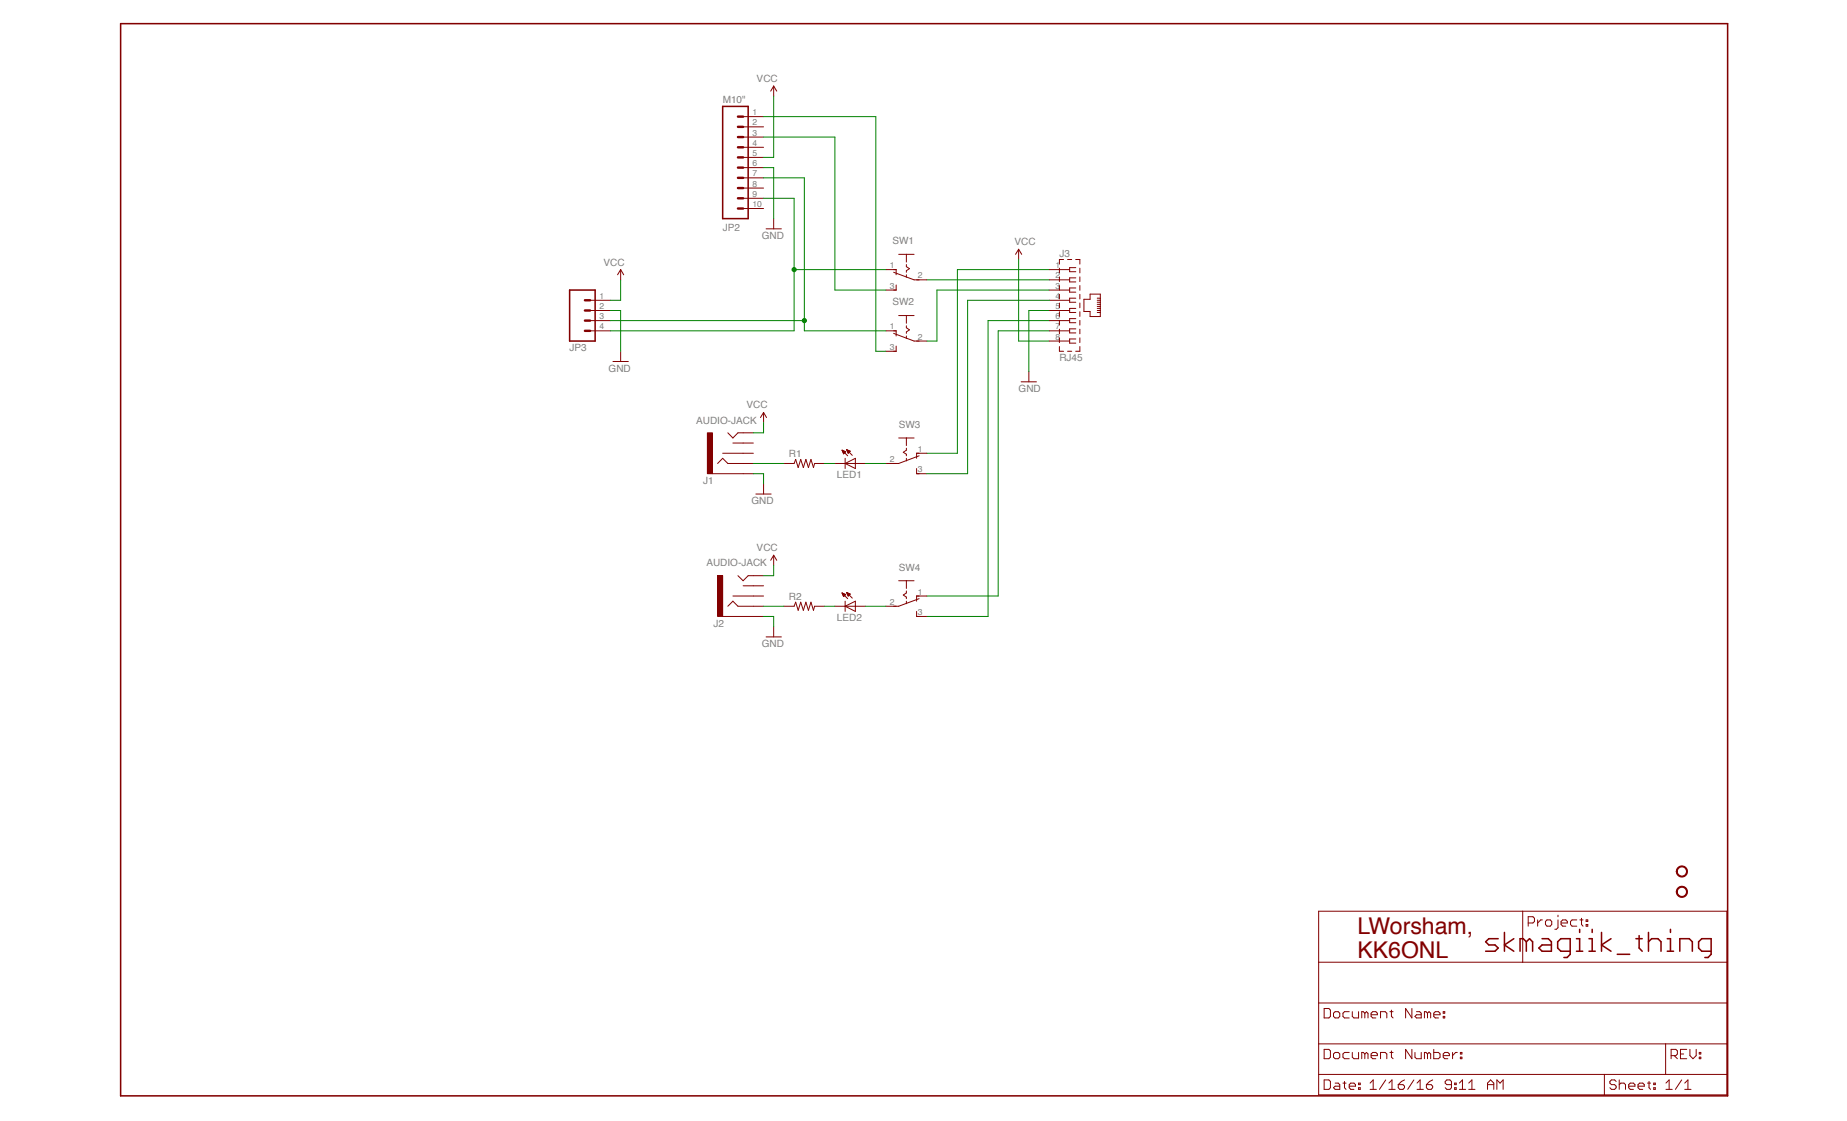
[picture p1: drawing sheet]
<svg xmlns="http://www.w3.org/2000/svg" width="356mm" height="216mm" viewBox="0 0 356 216" stroke-linecap="round" stroke-linejoin="round" font-family="sans-serif">
<g fill="none" stroke="#820000" stroke-width=".3">
<path d="M23.2 4.6h309.4v206.5h-309.4zM289.6 179.6v3.6M304.1 179v.6M306.5 179v.6M308.3 179.6v3.6M317.4 179.6v3.6M321.6 179v.6M288.4 180.8h-1.8l-.6 .6 .6 .6h1.2l.6 .6-.6 .6h-1.8M291.4 180.8l-1.8 1.2 1.8 1.2M293.9 181.4l-.6-.6h-.6v2.4M293.9 181.4v1.8M293.9 181.4l.6-.6 .6 .6v1.8"/>
<path d="M296.9 180.8h1.2l.6 .6v1.8h-1.8l-.6-.6 .6-.6h1.8M302.3 183.2h-1.8l-.6-.6v-1.2l.6-.6h1.8v3l-.6 .6h-.6M303.5 183.2h1.2M303.5 180.8h.6v2.4M305.9 183.2h1.2M305.9 180.8h.6v2.4M310.2 180.8l-1.9 1.2 1.9 1.2M311.4 183.8h2.4M315 180.8h1.2M315.6 180.2v2.4l.6 .6M317.4 181.4l.6-.6h1.2l.6 .6v1.8M321 183.2h1.2"/>
<path d="M321 180.8h.6v2.4M323.4 183.2v-2.4h1.8l.6 .6v1.8M329.4 183.2h-1.8l-.6-.6v-1.2l.6-.6h1.8v3l-.5 .6h-.7"/>
</g>
<g fill="none" stroke="#820000" stroke-width=".19">
<path d="M137.2 91.2h5.9M138.2 89.3l.9-1 1 1h3M139.1 87.3h4M140.1 83.4l1 1 1-1h1M141.1 85.3h2M253.9 175.5h78.6v35.4h-78.6zM293.2 175.5v9.8M294.2 177.8h.9l.3-.3v-.6l-.3-.3h-.9v1.8M296 177.2v1.2M297 177.2h-.4l-.6 .6M297.8 177.2h.7l.3 .3v.6l-.3 .3h-.7l-.3-.3v-.6zM300 177.2v1.5l-.3 .3h-.4"/>
<path d="M300 176.3v.3M300.6 177.8h1.2v-.3l-.3-.3h-.6l-.3 .3v.6l.3 .3h.6M303.6 177.2h-.9l-.3 .3v.6l.3 .3h.9M304.2 177.2h.6M304.5 176.9v1.2l.3 .3M305.4 177.2h.3v.3h-.3zM305.4 178.1h.3v.3h-.3zM253.9 185.3h78.6M253.9 193.2h78.6M254.9 194.2h.9l.3 .3v1.3l-.3 .3h-.9zM256.7 195.1l.4-.3h.5l.3 .3v.7l-.3 .3h-.5l-.4-.3zM259.8 194.8h-.9l-.3 .3v.7l.3 .3h.9"/>
<path d="M260.4 194.8v1l.3 .3h.9v-1.3M262.8 195.1l-.3-.3h-.3v1.3M262.8 195.1v1M262.8 195.1l.3-.3 .3 .3v1M264 195.4h1.2v-.3l-.3-.3h-.6l-.3 .3v.7l.3 .3h.6M265.8 196.1v-1.3h.9l.3 .3v1M267.6 194.8h.6M267.9 194.5v1.3l.3 .3M271.8 194.2v1.9l-1.2-1.9v1.9M272.7 194.8h.6l.3 .3v1h-.9l-.3-.3 .3-.4h.9M274.8 195.1l-.3-.3h-.3v1.3M274.8 195.1v1"/>
<path d="M274.8 195.1l.3-.3 .3 .3v1M276 195.4h1.2v-.3l-.3-.3h-.6l-.3 .3v.7l.3 .3h.6M277.9 195.8h.3v.3h-.3zM277.9 194.8h.3v.3h-.3zM253.9 201h78.6M253.9 206.9h78.6M254.9 202.1h.9l.3 .3v1.2l-.3 .3h-.9zM254.9 208h.9l.3 .3v1.2l-.3 .3h-.9zM256.7 203l.4-.3h.5l.3 .3v.6l-.3 .3h-.5l-.4-.3zM257.1 208.6h.5l.3 .3v.9h-.8l-.4-.3 .4-.3h.8M258.6 208.6h.5M258.9 208.3v1.2l.2 .3"/>
<path d="M259.8 209.2h1.2v-.3l-.3-.3h-.6l-.3 .3v.6l.3 .3h.6M259.8 202.7h-.9l-.3 .3v.6l.3 .3h.9M260.4 202.7v.9l.3 .3h.9v-1.2M261.6 209.5h.3v.3h-.3zM261.6 208.6h.3v.3h-.3zM262.8 203l-.3-.3h-.3v1.2M262.8 203v.9M262.8 203l.3-.3 .3 .3v.9M263.8 209.8h1.2M263.8 208.6l.6-.6v1.8M264 203.3h1.2v-.3l-.3-.3h-.6l-.3 .3v.6l.3 .3h.6M265.8 203.9v-1.2h.9l.3 .3v.9"/>
<path d="M266.8 208l-1.2 1.8M267.4 209.8h1.2M267.4 208.6l.6-.6v1.8M267.6 202.7h.6M267.9 202.4v1.2l.3 .3M269.2 208.9h.9l.3 .3v.3l-.3 .3h-.6l-.3-.3zM270.4 208l-.6 .3-.6 .6M271.8 202.1v1.8l-1.2-1.8v1.8M272.2 208l-1.2 1.8M272.4 202.7v.9l.3 .3h.9v-1.2M272.8 209.8h1.2M272.8 208.6l.6-.6v1.8"/>
<path d="M274.6 208.9h.9l.3 .3v.3l-.3 .3h-.6l-.3-.3zM274.8 203l-.3-.3h-.3v1.2M274.8 203v.9M274.8 203l.3-.3 .3 .3v.9M275.8 208l-.6 .3-.6 .6M276 202.1v1.8h.9l.3-.3v-.6l-.3-.3h-.9M277.9 203.3h1.1v-.3l-.3-.3h-.5l-.3 .3v.6l.3 .3h.5M279.4 208.9h-.8l-.4-.3v-.3l.4-.3h.6l.2 .3v1.2l-.2 .3h-.6l-.4-.3M279.7 202.7v1.2M280.1 209.5h.3v.3h-.3zM280.1 208.6h.3v.3h-.3zM280.6 202.7h-.3l-.6 .6"/>
<path d="M281 209.8h1.2M281 208.6l.6-.6v1.8M281.2 203.6h.3v.3h-.3zM281.2 202.7h.3v.3h-.3zM282.8 209.8h1.2M282.8 208.6l.6-.6v1.8M286.4 208.9h1.2M286.4 209.8v-1.2l.6-.6 .6 .6v1.2M288.2 209.8v-1.8l.6 .6 .6-.6v1.8M308.9 206.9v4M311.2 208.3l-.3-.3h-.7l-.3 .3v.3l.3 .3h.7l.3 .3v.3l-.3 .3h-.7l-.3-.3M311.7 208.9l.4-.3h.6l.3 .3v.9"/>
<path d="M311.7 208v1.8M313.6 209.2h1.2v-.3l-.3-.3h-.6l-.3 .3v.6l.3 .3h.6M315.4 209.2h1.2v-.3l-.3-.3h-.6l-.3 .3v.6l.3 .3h.6M317.2 208.6h.6M317.5 208.3v1.2l.3 .3M318.4 209.5h.3v.3h-.3zM318.4 208.6h.3v.3h-.3zM320.7 201v5.9M320.7 209.8h1.3M320.7 208.6l.7-.6v1.8M321.7 203.3h.9l.3-.3v-.6l-.3-.3h-.9v1.8M322.3 203.3l.6 .6"/>
<path d="M323.5 203h.7M323.8 208l-1.2 1.8M324.4 209.8h1.2M324.4 208.6l.6-.6v1.8M324.7 202.1h-1.2v1.8h1.2M325.4 202.1v1.2l.6 .6 .6-.6v-1.2M327.2 203.6h.3v.3h-.3zM327.2 202.7h.3v.3h-.3z"/>
</g>
<path d="M136.2 83.4h1v7.8h-1z" fill="#820000"/>
<path d="M136.2 83.4h1v7.8h-1zM143.1 89.3h1.9M143.1 83.4h1.9M143.1 91.2h1.9M143.1 87.3h1.9M143.1 85.3h1.9M139.1 118.7h5.9M140.1 116.8l1-1 1 1h2.9M141.1 114.8h3.9M142.1 110.9l1 .9 .9-.9h1M143.1 112.8h1.9" fill="none" stroke="#820000" stroke-width=".19"/>
<path d="M138.2 110.8h.9v7.9h-.9z" fill="#820000"/>
<g fill="none" stroke="#820000" stroke-width=".19">
<path d="M170.6 51.9h1.9v1M172 52.4l4 1.5h2.4M172.5 54.9v1h-1.9M173 49h3M174.5 49v1.5M174.5 51v.4l.6 .3-.6 .4v.3M174.5 52.9v.5M196.1 48l.6 1M196.1 48l-.6 1M196.1 48v2M147 79.4v2M147 79.4l-.6 1"/>
<path d="M147 79.4l.6 1M170.6 63.7h1.9v1M172 64.2l4 1.5h2.4M172.5 66.7v1h-1.9M173 60.8h3M174.5 60.8v1.5M174.5 62.7v.4l.6 .4-.6 .4v.3M174.5 64.7v.5M196.6 73.5h2.9M198.1 71.6v1.9M145.5 95.1h3M147 93.2v1.9"/>
<path d="M160.7 89.3h6M162.1 86.7l1.1 1.1M162.1 86.7l.7 .3-.4 .4zM162.2 86.8h.1M162.2 86.9h.3M162.2 87h.5M162.3 87h.5M162.3 87.1h.4M162.4 87.2h.2M162.4 87.3h.1M162.4 87.4h.1M162.7 89.3l2-1v1.9z"/>
<path d="M162.7 88.3v1.9M163 86.6l1.1 1.1M163 86.6l.7 .3-.4 .4zM163 86.6h.1M163.1 86.7h.1M163.1 86.8h.3M163.1 86.9h.5M163.2 87h.4M163.2 87.1h.3M163.3 87.2h.1M173 84.4h3M174.5 84.4v1.4"/>
<path d="M174.5 86.3v.4l-.6 .4 .6 .4v.3M174.5 88.3v.5M176.5 90.2v1h1.9M177 87.8l-4 1.5h-2.4M178.4 87.3h-1.9v1M138.2 110.9h.9v7.8h-.9zM145 116.8h2M145 110.9h2M145 118.7h2M145 114.8h2M145 112.8h2M149 106.9v2"/>
<path d="M149 106.9l-.6 1M149 106.9l.5 1M160.7 116.8h6M162.1 114.2l1.1 1.1M162.1 114.2l.7 .3-.4 .4zM162.1 114.3h.1M162.2 114.3h.2M162.2 114.4h.4M162.2 114.5h.6M162.3 114.6h.4M162.3 114.7h.3M162.4 114.8h.1"/>
<path d="M162.4 114.9h.1M162.7 115.8v2M162.7 116.8l2-1v2zM163 114.1l1.1 1.1M163 114.1l.7 .3-.4 .4zM163 114.2h.2M163.1 114.3h.2M163.1 114.3h.5M163.1 114.4h.6M163.2 114.5h.4M163.2 114.6h.3M163.3 114.7h.1"/>
<path d="M163.3 114.8h.1M173 111.8h3M174.5 111.8v1.5M174.5 113.8v.4l-.6 .4 .6 .4v.3M174.5 115.8v.5M176.5 117.8v.9h1.9M177 115.3l-4 1.5h-2.4M178.4 114.8h-1.9v1M147.5 122.7h2.9M149 120.7v2"/>
</g>
<path d="M323.1 167a1.08 1.08 0 0 1 1.7 .4 1.08 1.08 0 0 1-.8 1.5 1.08 1.08 0 0 1-1.3-1.1h.2a.88 .88 0 0 1 1.3-.8 .88 .88 0 0 1 .2 1.5 .88 .88 0 0 1-1.4-.4l-.1-.3h-.2z" fill-rule="evenodd" fill="#820000"/>
<path d="M323.1 167a1.08 1.08 0 0 1 1.7 .4 1.08 1.08 0 0 1-.7 1.5 1.08 1.08 0 0 1-1.4-1.1h.2a.88 .88 0 0 1 1.3-.8 .88 .88 0 0 1 .2 1.5 .88 .88 0 0 1-1.4-.4l-.1-.3h-.2z" fill="none" stroke="#820000" stroke-width=".19"/>
<path d="M323.1 170.9a1.08 1.08 0 0 1 1.7 .4 1.08 1.08 0 0 1-.7 1.5 1.08 1.08 0 0 1-1.4-1h.2a.88 .88 0 0 1 1.3-.9 .88 .88 0 0 1 .2 1.5 .88 .88 0 0 1-1.4-.4l-.1-.2h-.2l.1-.4z" fill-rule="evenodd" fill="#820000"/>
<g fill="none" stroke="#820000" stroke-width=".19">
<path d="M149 16.6l-.6 1M149 16.6l.5 1M149 16.6v1.9M143.1 22.5h3.9M143.1 24.4h3.9M143.1 26.4h3.9M143.1 28.4h3.9M143.1 30.3h3.9M143.1 32.3h3.9M143.1 34.3h3.9M143.1 36.2h3.9M143.1 38.2h3.9"/>
<path d="M113.6 57.8h3.9M113.6 59.8h3.9M119.5 51.9l-.6 1M119.5 51.9l.6 1M119.5 51.9v2M143.1 40.2h3.9M147.5 44.1h2.9M149 42.1v2M202 57.8h3.9M202 59.8h3.9M202 51.9h3.9M202 53.9h3.9"/>
<path d="M202 55.9h3.9M204 51.7v.9M204 53.3v.9M204 55v.9M204 56.7v.9M204 58.4v.9M204.8 50h-.8v.9M205.5 50h.8M207.1 50h.8v.9M207.1 51.5h-1.2v.8h1.2M207.1 53.5h-1.2v.8h1.2M207.1 55.5h-1.2v.8h1.2"/>
<path d="M207.1 57.4h-1.2v.8h1.2M207.1 59.4h-1.2v.8h1.2M207.9 51.7v.9M207.9 53.3v.9M207.9 55v.9M207.9 56.7v.9M207.9 58.4v.9M208.7 57.6h1.2v-1h1.9v4.4h-1.9v-1h-1.2zM211.2 57.8h.6M211.2 59.8h.6M211.2 57.4h.6M211.2 58.2h.6"/>
<path d="M211.2 59.4h.6M211.2 59h.6M211.2 58.6h.6M113.6 61.7h3.9M113.6 63.7h3.9M118 69.6h3M119.5 67.7v1.9M202 61.7h3.9M202 63.7h3.9M202 65.7h3.9M204 66.7v1h.8M204 60v.9"/>
<path d="M204 61.7v.9M204 63.4v.9M204 65.1v.9M205.5 67.7h.8M207.1 61.4h-1.2v.8h1.2M207.1 63.3h-1.2v.8h1.2M207.1 65.3h-1.2v.8h1.2M207.9 66.7v1h-.8M207.9 60v.9M207.9 61.7v.9M207.9 63.4v.9M207.9 65.1v.9"/>
<path d="M211.2 60.2h.6M150.9 89.3h2l.3-.8 .5 1.5 .5-1.5 .5 1.5 .5-1.5 .4 1.5 .5-1.5 .5 1.5 .2-.7h2M150.9 116.8h2l.3-.8 .5 1.5 .5-1.5 .5 1.5 .5-1.5 .4 1.5 .5-1.5 .5 1.5 .2-.7h2M323.1 170.9a1.08 1.08 0 0 1 1.7 .4 1.08 1.08 0 0 1-.7 1.5 1.08 1.08 0 0 1-1.4-1h.2a.88 .88 0 0 1 1.3-.9 .88 .88 0 0 1 .2 1.5 .88 .88 0 0 1-1.4-.4l-.1-.2h-.2l.1-.3z"/>
</g>
<path d="M139.1 20.5h4.9v21.6h-4.9zM109.7 55.9h4.9v9.8h-4.9z" fill="none" stroke="#820000" stroke-width=".3"/>
<g fill="none" stroke="#820000" stroke-width=".47">
<path d="M142.1 26.4h1M142.1 24.4h1M142.1 22.5h1M142.1 30.3h1M142.1 28.4h1M142.1 32.3h1M142.1 34.3h1M142.1 36.2h1M142.1 38.2h1M112.6 59.8h1M112.6 57.8h1M142.1 40.2h1"/>
<path d="M112.6 61.7h1M112.6 63.7h1"/>
</g>
<g fill="none" stroke="#008100" stroke-width=".19">
<path d="M149 18.5v11.8h-2M147 32.3h2v9.8M147 34.3h7.9v29.4h15.7M117.5 59.8h2v7.9M119.5 53.9v3.9h-2M178.4 53.9h23.6M196.1 50v15.7h5.9M202 57.8h-15.7v33.4h-7.9M202 59.8h-3.9v11.8M202 55.9h-21.6v9.8h-2M202 51.9h-17.7v35.4h-5.9M117.5 61.7h37.4"/>
<path d="M202 61.7h-11.8v57h-11.8M202 63.7h-9.8v51.1h-13.8M145 91.2h2v2M145 89.3h5.9M147 81.4v2h-2M166.7 89.3h3.9M147 118.7h2v2M147 116.8h3.9M149 108.9v2h-2M166.7 116.8h3.9"/>
</g>
<circle cx="154.9" cy="61.7" r=".4" fill="#008100"/>
<g fill="none" stroke="#008100" stroke-width=".19">
<path d="M147 22.5h21.6v45.2h2M147 38.2h5.9v25.5h-35.4M152.9 51.9h17.7"/>
<circle cx="154.9" cy="61.7" r=".4"/>
</g>
<circle cx="152.9" cy="51.9" r=".4" fill="#008100"/>
<g fill="none" stroke="#008100" stroke-width=".19">
<path d="M147 26.4h13.7v29.5h9.9M158.8 89.3h1.9M158.8 116.8h1.9"/>
<circle cx="152.9" cy="51.9" r=".4"/>
</g>
<g font-size="4.4" fill="#820000">
<text x="261.3" y="179.8">LWorsham,</text>
<text x="261.3" y="184.5">KK6ONL</text>
</g>
<g font-size="1.9" fill="#808080">
<text x="145.7" y="15.8">VCC</text>
<text x="139.1" y="19.9">M10&quot;</text>
<text x="139.1" y="44.5">JP2</text>
<text x="146.6" y="46">GND</text>
<text x="171.8" y="47">SW1</text>
<text x="195.3" y="47.2">VCC</text>
<text x="116.2" y="51.1">VCC</text>
<text x="204" y="49.6">J3</text>
<text x="171.8" y="58.8">SW2</text>
<text x="109.7" y="67.6">JP3</text>
<text x="117.2" y="71.6">GND</text>
<text x="204" y="69.6">RJ45</text>
<text x="196.1" y="75.5">GND</text>
<text x="134" y="81.6">AUDIO-JACK</text>
<text x="143.7" y="78.6">VCC</text>
<text x="173" y="82.4">SW3</text>
<text x="151.9" y="88.1">R1</text>
<text x="135.4" y="93.2">J1</text>
<text x="161.1" y="92">LED1</text>
<text x="144.7" y="97.1">GND</text>
<text x="145.7" y="106.1">VCC</text>
<text x="136" y="109.1">AUDIO-JACK</text>
<text x="173" y="109.9">SW4</text>
<text x="151.9" y="115.6">R2</text>
<text x="161.1" y="119.5">LED2</text>
<text x="137.4" y="120.7">J2</text>
<text x="146.6" y="124.6">GND</text>
</g>
<g font-size="1.7" fill="#808080">
<text x="144.9" y="22.2">1</text>
<text x="144.9" y="24.2">2</text>
<text x="144.9" y="26.1">3</text>
<text x="144.9" y="28.1">4</text>
<text x="144.9" y="30">5</text>
<text x="144.9" y="32">6</text>
<text x="144.9" y="34">7</text>
<text x="144.9" y="35.9">8</text>
<text x="144.9" y="37.9">9</text>
<text x="144.9" y="39.9">10</text>
<text x="171.3" y="51.7">1</text>
<text x="176.7" y="53.6">2</text>
<text x="203.2" y="51.7">1</text>
<text x="203.2" y="53.6">2</text>
<text x="115.4" y="57.5">1</text>
<text x="115.4" y="59.5">2</text>
<text x="171.3" y="55.6">3</text>
<text x="203.2" y="55.6">3</text>
<text x="203.2" y="57.5">4</text>
<text x="203.2" y="59.5">5</text>
<text x="115.4" y="61.5">3</text>
<text x="115.4" y="63.4">4</text>
<text x="171.3" y="63.4">1</text>
<text x="176.7" y="65.4">2</text>
<text x="203.2" y="61.5">6</text>
<text x="203.2" y="63.4">7</text>
<text x="203.2" y="65.4">8</text>
<text x="171.3" y="67.4">3</text>
<text x="171.3" y="89">2</text>
<text x="176.7" y="87">1</text>
<text x="176.7" y="90.9">3</text>
<text x="171.3" y="116.5">2</text>
<text x="176.7" y="118.4">3</text>
<text x="176.7" y="114.5">1</text>
</g>
</svg>
